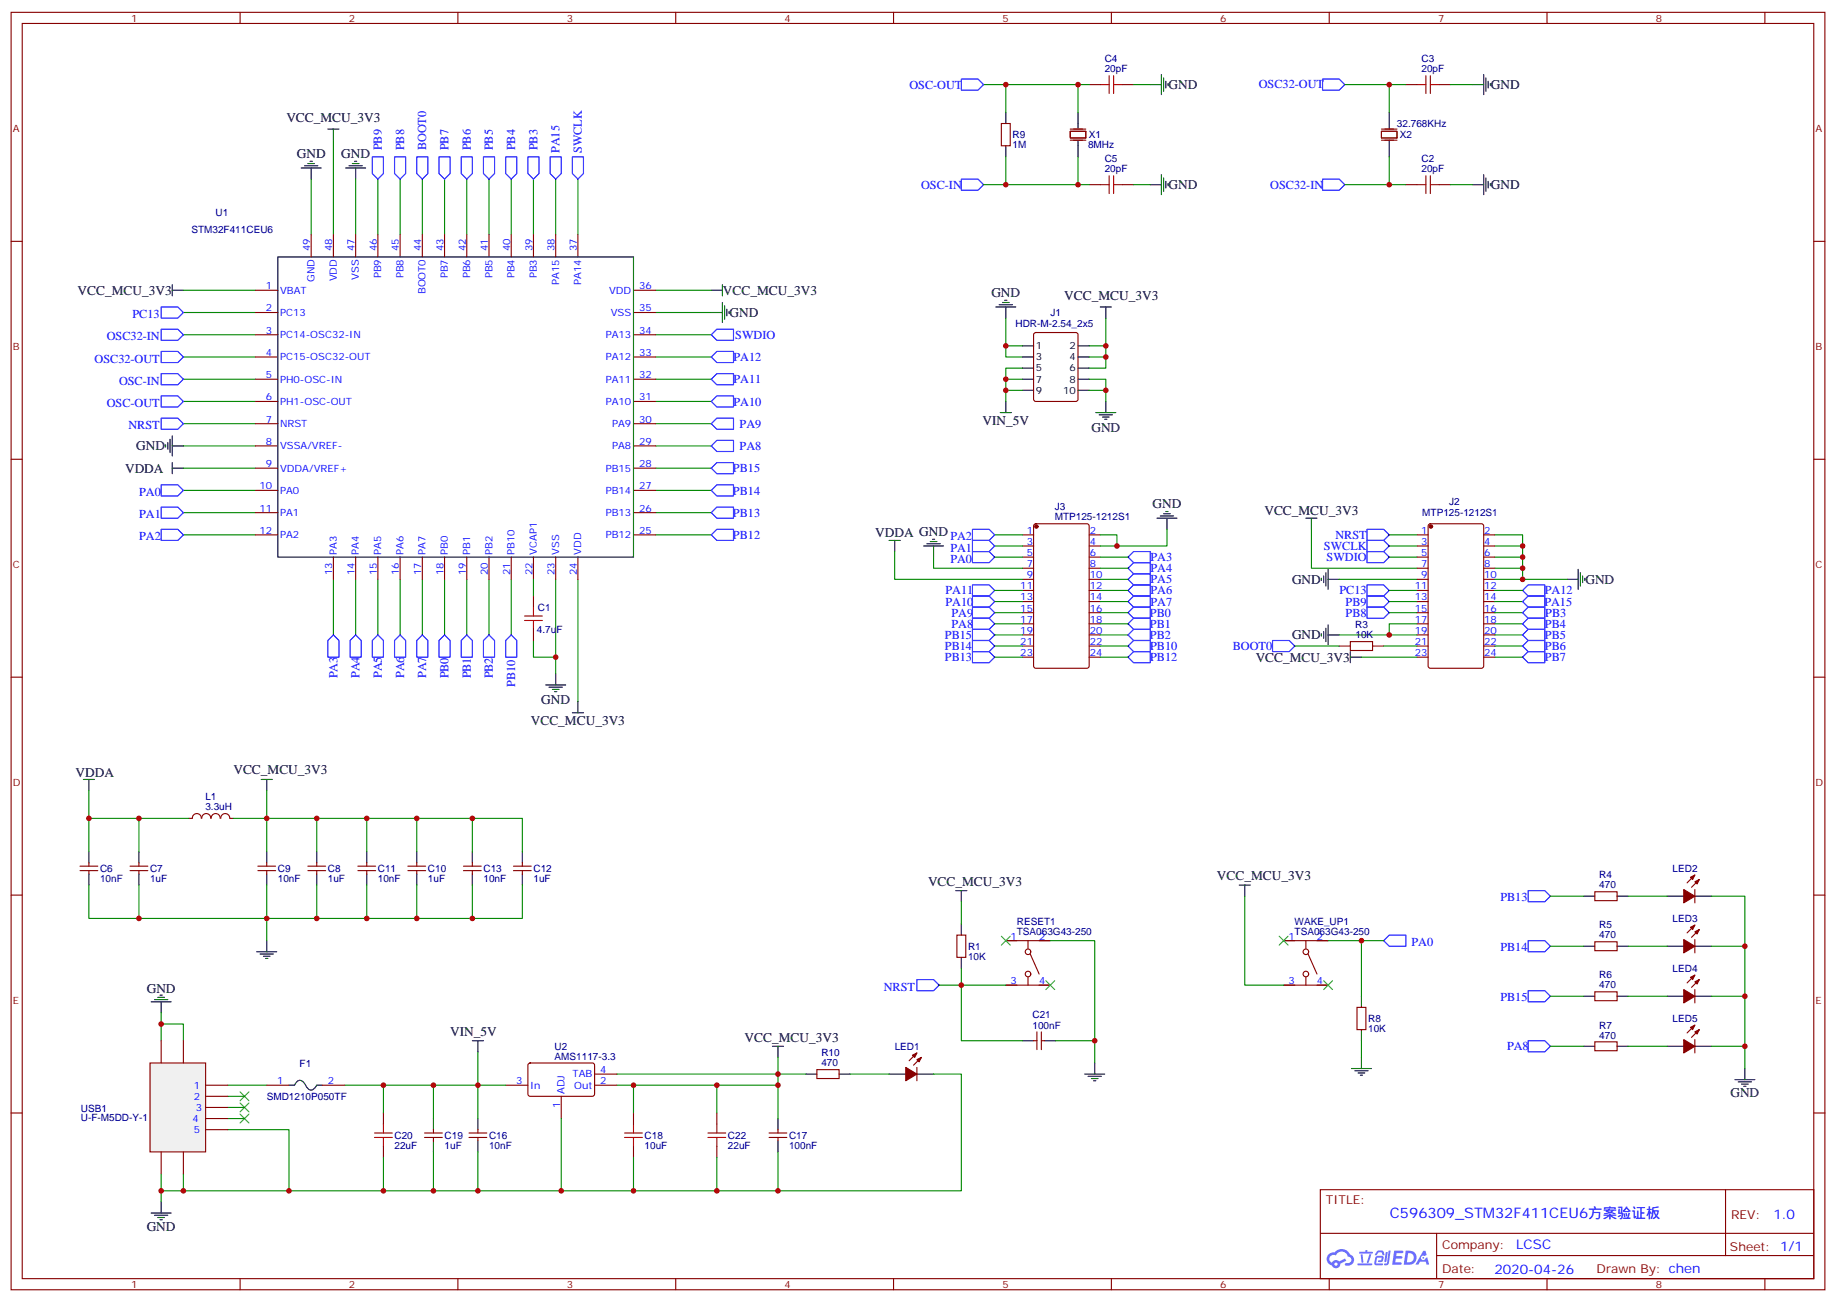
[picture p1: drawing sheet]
<svg xmlns="http://www.w3.org/2000/svg" width="583mm" height="413mm" viewBox="0 0 583 413" stroke-linecap="round" stroke-linejoin="round" font-family="sans-serif">
<g fill="none" stroke="#870000" stroke-width=".35">
<path d="M3.5 3.9h575.8v405.4h-575.8zM7.1 7.4h568.6v398.3h-568.6zM76.2 3.9v3.5M145.3 3.9v3.5M214.5 3.9v3.5M283.6 3.9v3.5M352.8 3.9v3.5M421.9 3.9v3.5M491.1 3.9v3.5M560.2 3.9v3.5M3.5 76.6h3.6M575.7 76.6h3.6"/>
<path d="M3.5 145.7h3.6M575.7 145.7h3.6M3.5 214.9h3.6M575.7 214.9h3.6M3.5 284h3.6M575.7 284h3.6M3.5 353.2h3.6M575.7 353.2h3.6M419.1 377.5h156.6v28.2h-156.6zM547.7 377.5v20.9M419.1 391.4h156.5M456 398.4h119.6"/>
<path d="M456 391.4v14.1M76.2 405.7v3.6M145.3 405.7v3.6M214.5 405.7v3.6M283.6 405.7v3.6M352.8 405.7v3.6M421.9 405.7v3.6M491.1 405.7v3.6M560.2 405.7v3.6"/>
</g>
<g fill="#5487ff">
<path d="M442.5 396.9h2.6l.3 .1-.1 .6h-2l-.1 1h1.6l.4 .4-.4 .4h-1.7l-.2 1.1 1.8 .1 .2 .3-.2 .4h-2.8z"/>
<path d="M451.8 396.9h.7l.3 1.3-.6 .4a.74 .74 0 0 0-1.1 .3 .74 .74 0 0 0 .5 1 .74 .74 0 0 0 .9-.7l.5-.3 .6 2.4h-.8l-.2-1h-1.9l-.5 1h-.9z"/>
<path d="M439.9 397.3h.6l-.4 2.9a.31 .31 0 0 1-.4 .3 .31 .31 0 0 1-.2-.3z"/>
<path d="M440.8 396.8h.6l-.5 4a.89 .89 0 0 1-.7 .7 .89 .89 0 0 1-.9-.3l1-.5z"/>
<path d="M437.2 397l.6-.2 1.1 .1 .5 1.4h-.5l-.3-.9h-.9l-.7 .9h-.6z"/>
<path d="M436.8 398.7l1.8-.2a1.04 1.04 0 0 1 .6 1.1 1.04 1.04 0 0 1-.9 .9h-.6a.29 .29 0 0 1-.3-.3 .29 .29 0 0 1 .3-.3h.7l.2-.8h-1.5l-.3 1.8h1.9a.29 .29 0 0 1 .3 .3 .29 .29 0 0 1-.3 .3h-2l-.4-.3 .2-2.1z"/>
<path d="M430.9 400.9h4.4a.3 .3 0 0 1 .3 .3 .3 .3 0 0 1-.3 .3h-4.3z"/>
<path d="M434.7 398h.6a4 4 0 0 1-1.2 2.8l-.2-.3z"/>
<path d="M431.9 398h.6l.3 2.4-.3 .3-.3-.2z"/>
<path d="M431.5 397.2h1.9l.2-.5h.5l-.1 .5h1.5a.29 .29 0 0 1 .3 .3 .29 .29 0 0 1-.3 .3h-3.9z"/>
<path d="M446.2 396.9l-.6 4.4h1.4a2.27 2.27 0 0 0 2.7-2.3 2.27 2.27 0 0 0-2.7-2.1zM447 397.6a1.5 1.5 0 0 1 1.8 1.6 1.5 1.5 0 0 1-1.9 1.3h-.3z"/>
<path d="M421.8 398a2.09 2.09 0 0 0 1 3.5 1.37 1.37 0 0 0 1.5 .9 1.37 1.37 0 0 0 1.1-1.4l1.9-1-.4-.6-1.8 .9a1.4 1.4 0 0 0-2.3 .4 1.32 1.32 0 0 1-.7-1.9 1.32 1.32 0 0 1 2-.4 2.02 2.02 0 0 1 2-1.3 2.02 2.02 0 0 1 1.8 1.7 1.09 1.09 0 0 1 1 1.3 1.09 1.09 0 0 1-1.5 .7 .41 .41 0 0 0-.5 .3 .41 .41 0 0 0 .4 .5 1.89 1.89 0 0 0 2.4-1.2 1.89 1.89 0 0 0-1.2-2.4 2.98 2.98 0 0 0-5-.6l-1 .1zM423.6 401.1a.52 .52 0 0 1 1 0 .52 .52 0 0 1-1 0z"/>
<circle cx="451.8" cy="399.1" r=".28"/>
</g>
<g fill="none" stroke="#008700" stroke-width=".35">
<path d="M312.2 26.8h33.5M319.3 26.8v8.9M342.2 26.8v8.9M359.8 26.8h5.3M426.9 26.8h14.1M446.3 26.8h-5.3v8.9M460.4 26.8h7M98.8 56.8v17.7M105.8 44.5v30M112.9 56.8v17.7M119.9 56.8v17.7M127 56.8v17.7"/>
<path d="M134.1 56.8v17.7M141.1 56.8v17.7M148.2 56.8v17.7M155.2 56.8v17.7M162.3 56.8v17.7M169.3 56.8v17.7M176.4 56.8v17.7M183.4 56.8v17.7M319.3 49.8v8.8M342.2 49.8v8.8h-30M342.2 58.6h3.5M359.8 58.6h5.3"/>
<path d="M426.9 58.6h19.4M441 49.8v8.8M460.4 58.6h7M58.2 92.1h22.9M58.2 99.2h22.9M208.1 92.1h17.7M208.1 99.2h17.7M58.2 106.2h22.9M58.2 113.3h22.9M208.1 106.2h17.7M208.1 113.3h17.7M58.2 134.4h22.9"/>
<path d="M58.2 120.3h22.9M58.2 127.4h22.9M208.1 120.3h17.7M208.1 127.4h17.7M208.1 134.4h17.7M58.2 141.5h22.9M58.2 148.6h22.9M58.2 155.6h22.9M208.1 141.5h17.7M208.1 148.6h17.7M208.1 155.6h17.7M58.2 162.7h22.9"/>
<path d="M58.2 169.7h22.9M208.1 169.7h17.7M208.1 162.7h17.7M105.8 183.8v17.7M112.9 183.8v17.7M119.9 183.8v17.7M127 183.8v17.7M134.1 183.8v17.7M141.1 183.8v17.7M148.2 183.8v17.7M155.2 183.8v17.7M162.3 183.8v17.7"/>
<path d="M169.3 183.8v5.3M176.4 183.8v24.7h-7.1v-5.3M183.4 183.8v38.8M176.4 208.5v5.3M28.2 250.9v8.8M44.1 259.7h-15.9v10.6M60 259.7h-15.9v10.6M84.7 250.9v8.8h-10.6M100.5 259.7v10.6M116.4 259.7v10.6M132.3 259.7h17.6v10.6M149.9 259.7h15.9v10.6"/>
<path d="M84.7 270.3v-10.6h47.6v10.6M28.2 280.8v10.6h56.5v7.1M44.1 280.8v10.6M84.7 280.8v10.6h47.6v-10.6M100.5 280.8v10.6M116.4 280.8v10.6M149.9 280.8v10.6h-17.6M165.8 280.8v10.6h-15.9M51.2 330.2v-5.3h7v5.3M51.2 321.4v3.5M151.7 333.8v21.1M246.9 335.5v5.3h8.9"/>
<path d="M72.3 344.3h12.4M72.3 358.5h19.4v19.4h-33.5M72.3 354.9h5.3M72.3 351.4h5.3M72.3 347.9h5.3M109.4 344.3h51.1M121.7 344.3v8.9M137.6 344.3v10.6M178.2 354.9v23M195.8 340.8h51.1v14.1M195.8 344.3h5.3v8.9M201.1 344.3h45.8"/>
<path d="M269.9 340.8h12.3M296.3 340.8h8.9v37.1h-58.3M51.2 372.6v5.3h7v-5.3M51.2 377.9v3.5M121.7 367.3v10.6h-30M137.6 365.5v12.4h-15.9M151.7 365.5v12.4h-14.1M201.1 367.3v10.6h-49.4M246.9 365.5v12.4h-45.8"/>
</g>
<g fill="none" stroke="#000" stroke-width=".35">
<path d="M319.3 35.7v3.5M342.2 35.7v4.9M365.1 26.8h3.6M368.7 23.7v6.3M369.4 24.7v4.3M370.1 25.8v2.1M370.8 26.5v.7M441 35.7v5.3M467.4 26.8h3.6M471 23.7v6.3M471.7 24.7v4.3M472.4 25.8v2.1"/>
<path d="M473.1 26.5v.7M95.6 53.3h6.4M96.7 52.6h4.2M97.7 51.9h2.1M98.4 51.2h.7M98.8 53.3v3.5M104.1 41h3.5M105.8 41v3.5M109.7 53.3h6.4M110.8 52.6h4.2M111.8 51.9h2.1M112.5 51.2h.7"/>
<path d="M112.9 53.3v3.5M319.3 46.2v3.6M342.2 44.8v5M365.1 58.6h3.6M368.7 55.4v6.4M369.4 56.5v4.2M370.1 57.5v2.2M370.8 58.2v.7M441 44.5v5.3M467.4 58.6h3.6M471 55.4v6.4M471.7 56.5v4.2"/>
<path d="M472.4 57.5v2.2M473.1 58.2v.7M54.7 92.1h3.5M54.7 90.3v3.6M88.2 81.5h112.9v95.3h-112.9zM225.8 92.1h3.5M225.8 99.2h3.5M229.3 90.3v3.6M229.3 96v6.3M230 97v4.3M230.7 98.1v2.1M231.4 98.8v.7"/>
<path d="M54 139.4v4.2M54.7 138.3v6.4M52.6 141.1v.8M53.3 140.4v2.2M54.7 146.8v3.5M54.7 141.5h3.5M54.7 148.6h3.5M173.2 217.3h6.4M174.3 218.1h4.2M175.3 218.8h2.1M176 219.5h.7M176.4 213.8v3.5"/>
<path d="M181.7 226.2h3.5M183.4 222.6v3.6M26.5 247.3h3.5M28.2 247.3v3.6M82.9 247.3h3.5M84.7 247.3v3.6M28.2 270.3v3.5M28.2 277.3v3.5M44.1 270.3v3.5M44.1 277.3v3.5M84.7 270.3v3.5M84.7 277.3v3.5"/>
<path d="M100.5 270.3v3.5M100.5 277.3v3.5M116.4 270.3v3.5M116.4 277.3v3.5M132.3 270.3v3.5M132.3 277.3v3.5M149.9 270.3v3.5M149.9 277.3v3.5M165.8 270.3v3.5M165.8 277.3v3.5M84.7 298.5v3.5M48 317.9h6.3"/>
<path d="M49 317.2h4.3M50.1 316.5h2.1M50.8 315.8h.7M51.2 317.9v3.5M81.5 302h6.3M82.5 302.7h4.3M83.6 303.4h2.1M84.3 304.1h.7M149.9 330.2h3.6M151.7 330.2v3.6M245.2 332h3.5M246.9 332v3.5"/>
<path d="M91.7 344.3h1.8l.6-.9a1.66 1.66 0 0 1 1.7-.5 1.66 1.66 0 0 1 1.2 1.3 2.13 2.13 0 0 0 2.2 1.6l1.3-1.5h1.8M137.6 354.9v3.6M151.7 354.9v3.6M246.9 354.9v3.6M255.8 340.8h3.5M266.3 340.8h3.6M282.2 340.8h5.3M291 340.8h5.3M137.6 362v3.5M151.7 362v3.5M246.9 362v3.5"/>
</g>
<g fill="none" stroke="#00f" stroke-width=".35">
<path d="M305.2 25.1h5.2l1.8 1.7-1.8 1.8h-5.2zM419.8 25.1h5.3l1.8 1.7-1.8 1.8h-5.3zM118.2 49.8h3.5v5.3l-1.8 1.7-1.7-1.7zM125.2 49.8h3.6v5.3l-1.8 1.7-1.8-1.7zM139.3 49.8h3.6v5.3l-1.8 1.7-1.8-1.7zM146.4 49.8h3.5v5.3l-1.7 1.7-1.8-1.7zM153.5 49.8h3.5v5.3l-1.8 1.7-1.7-1.7zM160.5 49.8h3.5v5.3l-1.7 1.7-1.8-1.7zM167.6 49.8h3.5v5.3l-1.8 1.7-1.7-1.7zM174.6 49.8h3.6v5.3l-1.8 1.7-1.8-1.7zM181.7 49.8h3.5v5.3l-1.8 1.7-1.7-1.7zM305.2 56.8h5.2l1.8 1.8-1.8 1.8h-5.2z"/>
<path d="M419.8 56.8h5.3l1.8 1.8-1.8 1.8h-5.3zM51.2 97.4h5.2l1.8 1.8-1.8 1.7h-5.2zM51.2 104.5h5.2l1.8 1.7-1.8 1.8h-5.2zM51.2 111.5h5.2l1.8 1.8-1.8 1.7h-5.2zM51.2 118.6h5.2l1.8 1.7-1.8 1.8h-5.2zM227.5 111.5h5.3v3.5h-5.3l-1.7-1.7zM227.5 104.5h5.3v3.5h-5.3l-1.7-1.8zM51.2 125.6h5.2l1.8 1.8-1.8 1.8h-5.2zM51.2 132.7h5.2l1.8 1.7-1.8 1.8h-5.2zM225.8 134.4l1.7-1.7h5.3v3.5h-5.3zM225.8 127.4l1.7-1.8h5.3v3.6h-5.3zM225.8 120.3l1.7-1.7h5.3v3.5h-5.3z"/>
<path d="M51.2 153.8h5.2l1.8 1.8-1.8 1.8h-5.2zM225.8 155.6l1.7-1.8h5.3v3.6h-5.3zM225.8 148.6l1.7-1.8h5.3v3.5h-5.3zM225.8 141.5l1.7-1.8h5.3v3.6h-5.3zM51.2 160.9h5.2l1.8 1.8-1.8 1.7h-5.2zM51.2 168h5.2l1.8 1.7-1.8 1.8h-5.2zM225.8 169.7l1.7-1.7h5.3v3.5h-5.3zM225.8 162.7l1.7-1.8h5.3v3.5h-5.3zM104.1 203.2l1.7-1.7 1.8 1.7v5.3h-3.5zM112.9 201.5l1.8 1.7v5.3h-3.6v-5.3zM119.9 201.5l1.8 1.7v5.3h-3.5v-5.3zM127 201.5l1.8 1.7v5.3h-3.6v-5.3z"/>
<path d="M134.1 201.5l1.7 1.7v5.3h-3.5v-5.3zM141.1 201.5l1.8 1.7v5.3h-3.6v-5.3zM148.2 201.5l1.7 1.7v5.3h-3.5v-5.3zM155.2 201.5l1.8 1.7v5.3h-3.5v-5.3zM162.3 201.5l1.7 1.7v5.3h-3.5v-5.3z"/>
</g>
<g fill="none" stroke="#870000" stroke-width=".35">
<path d="M317.9 39.2h2.8v7h-2.8zM345.7 26.8h3.5M356.3 26.8h3.5M446.3 26.8h3.5M456.8 26.8h3.6M339.7 41.7h5v2.1h-5zM339.7 44.5h5M339.7 41h5M345.7 58.6h3.5M356.3 58.6h3.5M446.3 58.6h3.5M456.8 58.6h3.6"/>
<path d="M98.8 74.5v7M105.8 74.5v7M112.9 74.5v7M119.9 74.5v7M127 74.5v7M134.1 74.5v7M141.1 74.5v7M148.2 74.5v7M155.2 74.5v7M162.3 74.5v7M169.3 74.5v7M176.4 74.5v7"/>
<path d="M183.4 74.5v7M81.1 92.1h7.1M81.1 99.2h7.1M201.1 92.1h7M201.1 99.2h7M81.1 106.2h7.1M81.1 113.3h7.1M201.1 106.2h7M201.1 113.3h7M81.1 120.3h7.1M81.1 127.4h7.1M81.1 134.4h7.1"/>
<path d="M201.1 120.3h7M201.1 127.4h7M201.1 134.4h7M81.1 141.5h7.1M81.1 148.6h7.1M81.1 155.6h7.1M201.1 141.5h7M201.1 148.6h7M201.1 155.6h7M81.1 162.7h7.1M81.1 169.7h7.1M105.8 176.8v7"/>
<path d="M112.9 176.8v7M119.9 176.8v7M127 176.8v7M134.1 176.8v7M141.1 176.8v7M148.2 176.8v7M155.2 176.8v7M162.3 176.8v7M169.3 176.8v7M176.4 176.8v7M183.4 176.8v7M201.1 162.7h7"/>
<path d="M201.1 169.7h7M169.3 189.1v3.6M169.3 199.7v3.5M60 259.7h1M61.1 259.7a1.41 1.41 0 0 1 1.4-1.5 1.41 1.41 0 0 1 1.4 1.5M64.1 259.7a1.41 1.41 0 0 1 1.4-1.6 1.41 1.41 0 0 1 1.4 1.6M67.1 259.7a1.41 1.41 0 0 1 1.4-1.6 1.41 1.41 0 0 1 1.4 1.6M70.1 259.7a1.41 1.41 0 0 1 1.4-1.5 1.41 1.41 0 0 1 1.4 1.5M73 259.7h1.1M25.4 276.3h5.6M25.4 274.8h5.6M28.2 273.8v1"/>
<path d="M28.2 276.3v1M41.3 276.3h5.6M41.3 274.8h5.6M44.1 273.8v1M44.1 276.3v1M81.8 276.3h5.7M81.8 274.8h5.7M84.7 273.8v1M84.7 276.3v1M97.7 276.3h5.7M97.7 274.8h5.7M100.5 273.8v1"/>
<path d="M100.5 276.3v1M113.6 276.3h5.6M113.6 274.8h5.6M116.4 273.8v1M116.4 276.3v1M129.5 276.3h5.6M129.5 274.8h5.6M132.3 273.8v1M132.3 276.3v1M147.1 276.3h5.7M147.1 274.8h5.7M149.9 273.8v1"/>
<path d="M149.9 276.3v1M163 276.3h5.6M163 274.8h5.6M165.8 273.8v1M165.8 276.3v1M167.8 337.5l.5-.2h20l.4 .7v9.4l-.7 .5-20-.1-.4-.6v-9.2zM259.3 339.4h7v2.8h-7zM291 334.1l-2.4 2.5M291 338.7v4.2M292.5 335.5l-2.5 2.5M84.7 344.3h7M102.3 344.3h7.1"/>
<path d="M121.7 353.2v3.5M134.8 359.5h5.6M137.6 358.5v1M148.9 359.5h5.6M151.7 358.5v1M160.5 344.3h7.1M178.2 347.9v7M188.7 344.3h7.1M188.7 340.8h7.1M201.1 353.2v3.5M244.1 359.5h5.7M246.9 358.5v1"/>
<path d="M121.7 363.7v3.6M134.8 360.9h5.6M137.6 360.9v1.1M148.9 360.9h5.6M151.7 360.9v1.1M201.1 363.7v3.6M244.1 360.9h5.7M246.9 360.9v1.1"/>
</g>
<g fill="none" stroke="#a10000" stroke-width=".35">
<path d="M349.2 26.8h2.9M352.1 24v5.7M353.5 26.8h2.8M353.5 24v5.7M449.8 26.8h2.8M452.6 24v5.7M454 24v5.7M454 26.8h2.8M349.2 58.6h2.9M352.1 55.8v5.6M353.5 58.6h2.8M353.5 55.8v5.6"/>
<path d="M449.8 58.6h2.8M452.6 55.8v5.6M454 55.8v5.6M454 58.6h2.8M166.5 195.5h5.7M166.5 196.9h5.7M169.3 192.7v2.8M169.3 196.9v2.8M118.9 359.5h5.6M121.7 356.7v2.8M198.3 359.5h5.6M201.1 356.7v2.8"/>
<path d="M118.9 360.9h5.6M121.7 360.9v2.8M198.3 360.9h5.6M201.1 360.9v2.8"/>
</g>
<path d="M438.5 41.7h4.9v2.1h-4.9zM438.5 41h4.9M438.5 44.5h4.9" fill="none" stroke="#871200" stroke-width=".35"/>
<g fill="#870000" stroke="#870000" stroke-width=".35">
<path d="M287.5 338.7l3.5 2.1-3.5 2.1z"/>
<path d="M291 336.2l1.5-.7-.8 1.4z"/>
<path d="M289.6 334.8l1.4-.7-.7 1.4z"/>
</g>
<path d="M76.2 353.5l2.8 2.8M76.2 350l2.8 2.8M76.2 346.5l2.8 2.8M79 353.5l-2.8 2.8M79 350l-2.8 2.8M79 346.5l-2.8 2.8" fill="none" stroke="#3c3" stroke-width=".35"/>
<path d="M47.6 337.3h17.7v28.2h-17.7z" fill="#f0f0f0" stroke="#870000" stroke-width=".35"/>
<g fill="none" stroke="#870000" stroke-width=".35">
<path d="M328.3 105.7l.5-.2h12.7l.6 .4 .1 20.8-.5 .6-12.9 .1-.7-.5v-20.7zM324.6 169.7h3.5M324.6 173.2h3.5M324.6 176.8h3.5M328.3 166.4l.5-.2h16.2l.7 .4v44.7l-.4 .7-16.5 .1-.7-.5v-44.7zM345.7 169.7h3.5M345.7 173.2h3.5M345.7 176.8h3.5M449.8 169.7h3.5M449.8 173.2h3.5M449.8 176.8h3.5M453.6 166.4l.4-.2h16.3l.6 .4 .1 44.7-.5 .7-16.5 .1-.6-.5-.1-44.7z"/>
<path d="M471 169.7h3.5M471 173.2h3.5M471 176.8h3.5M324.6 180.3h3.5M324.6 183.8h3.5M324.6 187.4h3.5M324.6 190.9h3.5M324.6 194.4h3.5M324.6 197.9h3.5M345.7 180.3h3.5M345.7 183.8h3.5M345.7 187.4h3.5"/>
<path d="M345.7 190.9h3.5M345.7 194.4h3.5M345.7 197.9h3.5M449.8 180.3h3.5M449.8 183.8h3.5M449.8 187.4h3.5M449.8 190.9h3.5M449.8 194.4h3.5M449.8 197.9h3.5M471 180.3h3.5M471 183.8h3.5M471 187.4h3.5"/>
<path d="M471 190.9h3.5M471 194.4h3.5M471 197.9h3.5M324.6 201.5h3.5M324.6 205h3.5M324.6 208.5h3.5M345.7 201.5h3.5M345.7 205h3.5M345.7 208.5h3.5M425.1 205h3.5M428.6 203.6h7.1v2.8h-7.1zM435.7 205h3.5"/>
<path d="M449.8 201.5h3.5M449.8 205h3.5M449.8 208.5h3.5M471 201.5h3.5M471 205h3.5M471 208.5h3.5M538 277.7l-2.5 2.4M539.4 279.1l-2.5 2.5M303.7 296.7h2.9v7.1h-2.9zM319.3 298.5h14.1M326.3 298.5v2.5M407.5 298.5h14.1"/>
<path d="M414.5 298.5v2.5M506.2 298.8h7.1v2.9h-7.1zM506.2 283h7.1v2.8h-7.1zM538 282.3v4.2M538 298.1v4.3M538 293.5l-2.5 2.5M539.4 295l-2.5 2.4M319.3 312.6h14.1M326.3 310.1v2.5M327 302.7l2.8 6.4M407.5 312.6h14.1M414.5 310.1v2.5"/>
<path d="M415.2 302.7l2.8 6.4M430.7 319.7h2.9v7h-2.9zM506.2 314.7h7.1v2.8h-7.1zM538 309.4l-2.5 2.5M538 314v4.2M539.4 310.8l-2.5 2.5M51.2 330.2v7.1M58.2 330.2v7.1M328.1 330.2h1M329.1 327.4v5.7M330.6 327.4v5.7M330.6 330.2h1"/>
<path d="M506.2 330.6h7.1v2.8h-7.1zM538 329.9v4.2M538 325.3l-2.5 2.5M539.4 326.7l-2.5 2.5M65.3 358.5h7M65.3 344.3h7M65.3 347.9h7M65.3 351.4h7M65.3 354.9h7M227.5 353.2v3.5M51.2 365.5v7.1M58.2 365.5v7.1"/>
<path d="M227.5 363.7v3.6"/>
<circle cx="326.3" cy="302" r=".88"/>
<circle cx="326.3" cy="309.1" r=".88"/>
<circle cx="414.5" cy="302" r=".88"/>
<circle cx="414.5" cy="309.1" r=".88"/>
</g>
<g fill="none" stroke="#000" stroke-width=".35">
<path d="M316.1 97.4h6.3M317.1 96.7h4.3M318.2 96h2.1M318.9 95.3h.7M319.3 97.4v3.5M349.2 97.4h3.6M351 97.4v3.5M324.6 109.7h3.5M324.6 113.3h3.5M324.6 116.8h3.5M342.2 109.7h3.5M342.2 113.3h3.5"/>
<path d="M342.2 116.8h3.5M317.5 130.9h3.5M319.3 127.4v3.5M324.6 120.3h3.5M324.6 123.9h3.5M342.2 120.3h3.5M342.2 123.9h3.5M347.8 130.9h6.4M348.9 131.6h4.2M350 132.3h2.1M350.7 133h.7M351 127.4v3.5"/>
<path d="M282.2 171.5h3.6M284 171.5v3.5M293.2 173.2h6.3M294.2 172.5h4.2M295.3 171.8h2.1M296 171.1h.7M296.3 173.2v3.6M367.2 164.4h6.4M368.3 163.7h4.2M369.4 163h2.1M370.1 162.3h.7M370.4 164.4v3.6"/>
<path d="M414.5 164.4h3.5M416.3 164.4v3.6M419.5 183.5v.7M420.2 182.8v2.1M420.9 181.7v4.2M420.9 199.4v4.2M421.6 183.8h3.5M421.6 180.7v6.3M421.6 198.3v6.3M497.4 183.8h3.5M500.9 180.7v6.3M501.6 181.7v4.2"/>
<path d="M502.4 182.8v2.1M503.1 183.5v.7M419.5 201.1v.7M420.2 200.4v2.1M421.6 201.5h3.5M428.6 208.5h3.6M428.6 206.8v3.5M303.4 282.6h3.5M305.2 282.6v3.5M305.2 293.2v3.5M393.3 280.8h3.6M395.1 280.8v3.6"/>
<path d="M502.7 284.4h3.5M513.3 284.4h3.5M529.2 284.4h5.3M538 284.4h5.3M305.2 303.8v3.5M432.2 316.1v3.6M502.7 316.1h3.5M502.7 300.2h3.5M513.3 316.1h3.5M513.3 300.2h3.5M529.2 316.1h5.3M529.2 300.2h5.3"/>
<path d="M538 316.1h5.3M538 300.2h5.3M324.6 330.2h3.5M331.6 330.2h3.5M347.5 337.3v3.5M429 339.1h6.3M430 339.8h4.3M432.2 326.7v3.5M432.2 335.5v3.6M502.7 332h3.5M513.3 332h3.5M529.2 332h5.3"/>
<path d="M538 332h5.3M553.9 339.1v3.5M344.3 340.8h6.4M345.4 341.5h4.2M346.4 342.2h2.1M347.1 342.9h.7M431.1 340.5h2.1M431.8 341.2h.7M550.7 342.6h6.3M551.7 343.3h4.3M552.8 344h2.1M553.5 344.7h.7"/>
<path d="M48 384.9h6.3M49 385.6h4.3M50.1 386.3h2.1M50.8 387h.7M51.2 381.4v3.5"/>
</g>
<g fill="#870000" stroke="#870000" stroke-width=".35">
<path d="M534.5 314l3.5 2.1-3.5 2.1z"/>
<path d="M538 311.5l1.4-.7-.7 1.4z"/>
<path d="M536.6 310.1l1.4-.7-.7 1.4z"/>
<path d="M534.5 298.1l3.5 2.1-3.5 2.2z"/>
<path d="M538 295.7l1.4-.7-.7 1.4z"/>
<path d="M536.6 294.3l1.4-.8-.7 1.5z"/>
<path d="M534.5 282.3l3.5 2.1-3.5 2.1z"/>
<path d="M538 279.8l1.4-.7-.7 1.4z"/>
<path d="M536.6 278.4l1.4-.7-.7 1.4z"/>
<path d="M534.5 329.9l3.5 2.1-3.5 2.1z"/>
<path d="M538 327.4l1.4-.7-.7 1.4z"/>
<path d="M536.6 326l1.4-.7-.7 1.4z"/>
<circle cx="329" cy="167.1" r=".53"/>
<circle cx="454.2" cy="167.1" r=".53"/>
</g>
<g fill="none" stroke="#00f" stroke-width=".35">
<path d="M132.3 49.8h3.5v5.3l-1.7 1.7-1.8-1.7zM308.7 175h5.3l1.7 1.8-1.7 1.7h-5.3zM308.7 171.5h5.3l1.7 1.7-1.7 1.8h-5.3zM308.7 168h5.3l1.7 1.7-1.7 1.8h-5.3zM358.1 176.8l1.7-1.8h5.3v3.5h-5.3zM433.9 175h5.3l1.8 1.8-1.8 1.7h-5.3zM433.9 171.5h5.3l1.8 1.7-1.8 1.8h-5.3zM433.9 168h5.3l1.8 1.7-1.8 1.8h-5.3zM308.7 185.6h5.3l1.7 1.8-1.7 1.7h-5.3zM308.7 189.1h5.3l1.7 1.8-1.7 1.8h-5.3zM308.7 192.7h5.3l1.7 1.7-1.7 1.8h-5.3zM308.7 196.2h5.3l1.7 1.7-1.7 1.8h-5.3z"/>
<path d="M308.7 199.7h5.3l1.7 1.8-1.7 1.7h-5.3zM358.1 197.9l1.7-1.7h5.3v3.5h-5.3zM358.1 194.4l1.7-1.7h5.3v3.5h-5.3zM358.1 190.9l1.7-1.8h5.3v3.6h-5.3zM358.1 187.4l1.7-1.8h5.3v3.5h-5.3zM358.1 183.8l1.7-1.7h5.3v3.5h-5.3zM358.1 180.3l1.7-1.8h5.3v3.6h-5.3zM433.9 185.6h5.3l1.8 1.8-1.8 1.7h-5.3zM433.9 189.1h5.3l1.8 1.8-1.8 1.8h-5.3zM433.9 192.7h5.3l1.8 1.7-1.8 1.8h-5.3zM483.3 190.9l1.8-1.8h5.3v3.6h-5.3zM483.3 194.4l1.8-1.7h5.3v3.5h-5.3z"/>
<path d="M483.3 197.9l1.8-1.7h5.3v3.5h-5.3zM483.3 187.4l1.8-1.8h5.3v3.5h-5.3zM308.7 203.2h5.3l1.7 1.8-1.7 1.8h-5.3zM308.7 206.8h5.3l1.7 1.7-1.7 1.8h-5.3zM358.1 208.5l1.7-1.7h5.3v3.5h-5.3zM358.1 205l1.7-1.8h5.3v3.6h-5.3zM358.1 201.5l1.7-1.8h5.3v3.5h-5.3zM403.9 203.2h5.3l1.8 1.8-1.8 1.8h-5.3zM483.3 201.5l1.8-1.8h5.3v3.5h-5.3zM483.3 205l1.8-1.8h5.3v3.6h-5.3zM483.3 208.5l1.8-1.7h5.3v3.5h-5.3zM441 296.7h5.3v3.5h-5.3l-1.8-1.7z"/>
<path d="M485.1 298.5h5.3l1.7 1.7-1.7 1.8h-5.3zM485.1 282.6h5.3l1.7 1.8-1.7 1.7h-5.3zM291 310.8h5.3l1.8 1.8-1.8 1.8h-5.3zM485.1 314.4h5.3l1.7 1.7-1.7 1.8h-5.3zM485.1 330.2h5.3l1.7 1.8-1.7 1.8h-5.3z"/>
</g>
<g fill="none" stroke="#008700" stroke-width=".35">
<path d="M319.3 109.7v3.6h5.3M319.3 100.9v8.8h5.3M324.6 116.8h-5.3v3.5M345.7 109.7h5.3v7.1h-5.3M345.7 113.3h5.3M351 100.9v8.8M319.3 123.9v3.5M324.6 120.3h-5.3v3.6h5.3M345.7 120.3h5.3v3.6h-5.3M351 123.9v3.5M284 175v8.8h40.6M296.3 176.8v3.5h28.3"/>
<path d="M315.7 169.7h8.9M315.7 173.2h8.9M315.7 176.8h8.9M349.2 169.7h5.3v3.5M349.2 176.8h8.9M370.4 168v5.2h-21.2M416.3 168v12.3h33.5M441 169.7h8.8M441 173.2h8.8M441 176.8h8.8M474.5 169.7h8.8v14.1h-8.8M474.5 173.2h8.8"/>
<path d="M474.5 176.8h8.8M315.7 197.9h8.9M315.7 194.4h8.9M315.7 190.9h8.9M315.7 187.4h8.9M349.2 197.9h8.9M349.2 194.4h8.9M349.2 190.9h8.9M349.2 187.4h8.9M349.2 183.8h8.9M349.2 180.3h8.9M425.1 183.8h24.7"/>
<path d="M441 194.4h8.8M441 190.9h8.8M441 187.4h8.8M449.8 197.9h-8.8v3.6h8.8M474.5 197.9h8.8M474.5 194.4h8.8M474.5 190.9h8.8M474.5 187.4h8.8M474.5 180.3h8.8M483.3 183.8h14.1M315.7 201.5h8.9M315.7 205h8.9"/>
<path d="M315.7 208.5h8.9M349.2 201.5h8.9M349.2 205h8.9M349.2 208.5h8.9M411 205h14.1M425.1 201.5h15.9M432.2 208.5h17.6M439.2 205h10.6M474.5 201.5h8.8M474.5 205h8.8M474.5 208.5h8.8M305.2 286.1v7.1"/>
<path d="M333.4 298.5h14.1v38.8M395.1 284.4v28.2h12.4M421.6 298.5h17.6M432.2 298.5v17.6M492.1 284.4h10.6M516.8 284.4h12.4M543.3 284.4h10.6v54.7M298.1 312.6h21.2M305.2 307.3v22.9h19.4M492.1 300.2h10.6M492.1 316.1h10.6M516.8 300.2h12.4"/>
<path d="M516.8 316.1h12.4M543.3 300.2h10.6M543.3 316.1h10.6M335.1 330.2h12.4M432.2 330.2v5.3M492.1 332h10.6M516.8 332h12.4M543.3 332h10.6M227.5 344.3v8.9M227.5 367.3v10.6"/>
</g>
<path d="M317.9 297.1l2.8 2.8M320.7 297.1l-2.8 2.8M406 297.1l2.9 2.8M408.9 297.1l-2.9 2.8M332 311.2l2.8 2.8M334.8 311.2l-2.8 2.8M420.2 311.2l2.8 2.8M423 311.2l-2.8 2.8" fill="none" stroke="#3c3" stroke-width=".35"/>
<path d="M224.7 359.5h5.7M227.5 356.7v2.8M224.7 360.9h5.7M227.5 360.9v2.8" fill="none" stroke="#a10000" stroke-width=".35"/>
<g fill="#c00">
<circle cx="483.3" cy="180.3" r=".88"/>
<circle cx="441" cy="201.5" r=".88"/>
<circle cx="227.5" cy="377.9" r=".88"/>
<circle cx="201.1" cy="377.9" r=".88"/>
<circle cx="201.1" cy="344.3" r=".88"/>
<circle cx="354.5" cy="173.2" r=".88"/>
<circle cx="351" cy="123.9" r=".88"/>
<circle cx="319.3" cy="123.9" r=".88"/>
<circle cx="351" cy="109.7" r=".88"/>
<circle cx="351" cy="113.3" r=".88"/>
<circle cx="319.3" cy="109.7" r=".88"/>
<circle cx="319.3" cy="120.3" r=".88"/>
<circle cx="553.9" cy="300.2" r=".88"/>
<circle cx="553.9" cy="332" r=".88"/>
<circle cx="553.9" cy="316.1" r=".88"/>
<circle cx="149.9" cy="291.4" r=".88"/>
<circle cx="149.9" cy="259.7" r=".88"/>
<circle cx="44.1" cy="291.4" r=".88"/>
<circle cx="100.5" cy="291.4" r=".88"/>
<circle cx="116.4" cy="259.7" r=".88"/>
<circle cx="100.5" cy="259.7" r=".88"/>
<circle cx="116.4" cy="291.4" r=".88"/>
<circle cx="84.7" cy="259.7" r=".88"/>
<circle cx="84.7" cy="291.4" r=".88"/>
<circle cx="44.1" cy="259.7" r=".88"/>
<circle cx="28.2" cy="259.7" r=".88"/>
<circle cx="176.4" cy="208.5" r=".88"/>
<circle cx="342.2" cy="26.8" r=".88"/>
<circle cx="342.2" cy="58.6" r=".88"/>
<circle cx="319.3" cy="58.6" r=".88"/>
<circle cx="319.3" cy="26.8" r=".88"/>
<circle cx="441" cy="26.8" r=".88"/>
<circle cx="441" cy="58.6" r=".88"/>
<circle cx="132.3" cy="259.7" r=".88"/>
<circle cx="132.3" cy="291.4" r=".88"/>
<circle cx="151.7" cy="377.9" r=".88"/>
<circle cx="137.6" cy="377.9" r=".88"/>
<circle cx="91.7" cy="377.9" r=".88"/>
<circle cx="137.6" cy="344.3" r=".88"/>
<circle cx="246.9" cy="377.9" r=".88"/>
<circle cx="246.9" cy="340.8" r=".88"/>
<circle cx="51.2" cy="377.9" r=".88"/>
<circle cx="51.2" cy="324.9" r=".88"/>
<circle cx="246.9" cy="344.3" r=".88"/>
<circle cx="58.2" cy="377.9" r=".88"/>
<circle cx="178.2" cy="377.9" r=".88"/>
<circle cx="121.7" cy="344.3" r=".88"/>
<circle cx="151.7" cy="344.3" r=".88"/>
<circle cx="121.7" cy="377.9" r=".88"/>
<circle cx="347.5" cy="330.2" r=".88"/>
<circle cx="305.2" cy="312.6" r=".88"/>
<circle cx="432.2" cy="298.5" r=".88"/>
<circle cx="227.5" cy="344.3" r=".88"/>
<circle cx="483.3" cy="176.8" r=".88"/>
<circle cx="483.3" cy="173.2" r=".88"/>
<circle cx="483.3" cy="183.8" r=".88"/>
</g>
<text font-size="4.6" fill="#00f" x="441.2" y="386.5">C596309_STM32F411CEU6方案验证板</text>
<g font-size="4.2">
<text x="370.9" y="28.3">GND</text>
<text x="473.3" y="28.3">GND</text>
<text x="90.9" y="38.9">VCC_MCU_3V3</text>
<text x="94.2" y="50.1">GND</text>
<text x="108.3" y="50.1">GND</text>
<text x="370.9" y="60">GND</text>
<text x="473.3" y="60">GND</text>
<text x="24.6" y="93.5">VCC_MCU_3V3</text>
<text x="229.5" y="93.5">VCC_MCU_3V3</text>
<text x="314.7" y="94.2">GND</text>
<text x="337.8" y="95.3">VCC_MCU_3V3</text>
<text x="231.6" y="100.6">GND</text>
<text x="311.9" y="134.9">VIN_5V</text>
<text x="346.4" y="137">GND</text>
<text x="43.2" y="142.9">GND</text>
<text x="39.7" y="150">VDDA</text>
<text x="365.8" y="161.2">GND</text>
<text x="401.3" y="163.3">VCC_MCU_3V3</text>
<text x="277.8" y="170.3">VDDA GND</text>
<text x="410.1" y="185.3">GND</text>
<text x="503.2" y="185.2">GND</text>
<text x="410.1" y="202.9">GND</text>
<text x="398.6" y="210">VCC_MCU_3V3</text>
<text x="171.8" y="223.4">GND</text>
<text x="168.5" y="230.1">VCC_MCU_3V3</text>
<text x="74.1" y="245.7">VCC_MCU_3V3</text>
<text x="24" y="246.6">VDDA</text>
<text x="294.6" y="281.1">VCC_MCU_3V3</text>
<text x="386.3" y="279.4">VCC_MCU_3V3</text>
<text x="46.6" y="315.1">GND</text>
<text x="142.9" y="328.7">VIN_5V</text>
<text x="236.4" y="330.5">VCC_MCU_3V3</text>
<text x="549.3" y="348.2">GND</text>
<text x="46.6" y="390.6">GND</text>
</g>
<g font-size="4.2" fill="#00f">
<text x="562.9" y="386.8">1.0</text>
<text x="481.3" y="396.3">LCSC</text>
<text x="474.4" y="404.1">2020-04-26</text>
</g>
<g font-size="3.9" fill="#00f">
<text x="288.7" y="28.1">OSC-OUT</text>
<text x="399.6" y="28.1">OSC32-OUT</text>
<text x="121.2" y="47.7" transform="rotate(-90 121.2 47.7)">PB9</text>
<text x="128.3" y="47.7" transform="rotate(-90 128.3 47.7)">PB8</text>
<text x="135.3" y="47.7" transform="rotate(-90 135.3 47.7)">BOOT0</text>
<text x="142.4" y="47.7" transform="rotate(-90 142.4 47.7)">PB7</text>
<text x="149.4" y="47.7" transform="rotate(-90 149.4 47.7)">PB6</text>
<text x="156.5" y="47.7" transform="rotate(-90 156.5 47.7)">PB5</text>
<text x="163.5" y="47.7" transform="rotate(-90 163.5 47.7)">PB4</text>
<text x="170.6" y="47.7" transform="rotate(-90 170.6 47.7)">PB3</text>
<text x="177.6" y="48.6" transform="rotate(-90 177.6 48.6)">PA15</text>
<text x="184.7" y="48.6" transform="rotate(-90 184.7 48.6)">SWCLK</text>
<text x="292.4" y="59.9">OSC-IN</text>
<text x="403.2" y="59.8">OSC32-IN</text>
<text x="42" y="100.9">PC13</text>
<text x="33.9" y="108">OSC32-IN</text>
<text x="233.4" y="107.5">SWDIO</text>
<text x="30" y="115">OSC32-OUT</text>
<text x="232.8" y="114.6">PA12</text>
<text x="37.8" y="122.1">OSC-IN</text>
<text x="232.8" y="121.6">PA11</text>
<text x="33.9" y="129.2">OSC-OUT</text>
<text x="232.8" y="128.7">PA10</text>
<text x="40.8" y="136.2">NRST</text>
<text x="234.8" y="135.8">PA9</text>
<text x="234.8" y="142.8">PA8</text>
<text x="232.7" y="149.9">PB15</text>
<text x="44.1" y="157.4">PA0</text>
<text x="232.7" y="156.9">PB14</text>
<text x="44.1" y="164.4">PA1</text>
<text x="232.7" y="164">PB13</text>
<text x="44.1" y="171.5">PA2</text>
<text x="232.7" y="171">PB12</text>
<text x="301.7" y="171.5">PA2</text>
<text x="423.9" y="171">NRST</text>
<text x="301.7" y="178.5">PA0</text>
<text x="301.7" y="175">PA1</text>
<text x="365.2" y="178">PA3</text>
<text x="420.2" y="174.5">SWCLK</text>
<text x="421.1" y="178">SWDIO</text>
<text x="365.2" y="185.1">PA5</text>
<text x="365.2" y="181.6">PA4</text>
<text x="300.1" y="188.6">PA11</text>
<text x="365.2" y="188.6">PA6</text>
<text x="425.2" y="188.6">PC13</text>
<text x="490.3" y="188.6">PA12</text>
<text x="300.1" y="192.2">PA10</text>
<text x="302" y="195.7">PA9</text>
<text x="365" y="195.7">PB0</text>
<text x="365.2" y="192.2">PA7</text>
<text x="427.1" y="192.2">PB9</text>
<text x="427.1" y="195.7">PB8</text>
<text x="490.2" y="192.2">PA15</text>
<text x="490.5" y="195.7">PB3</text>
<text x="299.9" y="202.7">PB15</text>
<text x="302" y="199.2">PA8</text>
<text x="365" y="199.2">PB1</text>
<text x="365" y="202.7">PB2</text>
<text x="490.4" y="199.2">PB4</text>
<text x="490.4" y="202.7">PB5</text>
<text x="299.9" y="206.3">PB14</text>
<text x="299.9" y="209.8">PB13</text>
<text x="365.1" y="209.8">PB12</text>
<text x="365.1" y="206.3">PB10</text>
<text x="391.3" y="206.3">BOOT0</text>
<text x="490.4" y="206.3">PB6</text>
<text x="490.4" y="209.8">PB7</text>
<text x="107.1" y="215.2" transform="rotate(-90 107.1 215.2)">PA3</text>
<text x="114.1" y="215.2" transform="rotate(-90 114.1 215.2)">PA4</text>
<text x="121.2" y="215.2" transform="rotate(-90 121.2 215.2)">PA5</text>
<text x="128.2" y="215.2" transform="rotate(-90 128.2 215.2)">PA6</text>
<text x="135.3" y="215.2" transform="rotate(-90 135.3 215.2)">PA7</text>
<text x="142.4" y="215.3" transform="rotate(-90 142.4 215.3)">PB0</text>
<text x="149.4" y="215.3" transform="rotate(-90 149.4 215.3)">PB1</text>
<text x="156.5" y="215.3" transform="rotate(-90 156.5 215.3)">PB2</text>
<text x="163.5" y="218" transform="rotate(-90 163.5 218)">PB10</text>
<text x="476.2" y="286">PB13</text>
<text x="448" y="300.1">PA0</text>
<text x="476.2" y="301.9">PB14</text>
<text x="280.6" y="314.5">NRST</text>
<text x="476.2" y="317.8">PB15</text>
<text x="478.4" y="333.2">PA8</text>
</g>
<g font-size="3.9" fill="#800">
<text x="420.9" y="382.1">TITLE:</text>
<text x="549.5" y="386.8">REV:</text>
<text x="457.8" y="396.3">Company:</text>
<text x="549.1" y="396.9">Sheet: 1/1</text>
<text x="457.8" y="404">Date:</text>
<text x="506.8" y="404.1">Drawn By: chen</text>
</g>
<g font-size="3.2" fill="#800">
<text x="41.6" y="6.9">1</text>
<text x="110.8" y="6.9">2</text>
<text x="179.9" y="6.9">3</text>
<text x="249.1" y="6.9">4</text>
<text x="318.2" y="6.9">5</text>
<text x="387.3" y="6.9">6</text>
<text x="456.5" y="6.9">7</text>
<text x="525.6" y="6.9">8</text>
<text x="4.1" y="42">A</text>
<text x="576.3" y="42">A</text>
<text x="4.1" y="111.2">B</text>
<text x="576.3" y="111.2">B</text>
<text x="4.1" y="180.3">C</text>
<text x="576.3" y="180.3">C</text>
<text x="4.1" y="249.4">D</text>
<text x="576.3" y="249.4">D</text>
<text x="4.1" y="318.6">E</text>
<text x="576.3" y="318.6">E</text>
<text x="41.6" y="408.7">1</text>
<text x="110.8" y="408.7">2</text>
<text x="179.9" y="408.7">3</text>
<text x="249.1" y="408.7">4</text>
<text x="318.2" y="408.7">5</text>
<text x="387.3" y="408.7">6</text>
<text x="456.5" y="408.7">7</text>
<text x="525.6" y="408.7">8</text>
</g>
<g font-size="3.2" fill="#000080">
<text x="350.7" y="23">20pF</text>
<text x="350.7" y="19.7">C4</text>
<text x="451.2" y="23">20pF</text>
<text x="451.2" y="19.8">C3</text>
<text x="443.4" y="40.3">32.768KHz</text>
<text x="321.4" y="47.1">1M</text>
<text x="321.4" y="43.9">R9</text>
<text x="345.4" y="47.1">8MHz</text>
<text x="345.6" y="43.9">X1</text>
<text x="444.3" y="43.9">X2</text>
<text x="350.7" y="51.5">C5</text>
<text x="451.2" y="51.5">C2</text>
<text x="350.7" y="54.7">20pF</text>
<text x="451.2" y="54.7">20pF</text>
<text x="68.5" y="68.6">U1</text>
<text x="60.8" y="73.9">STM32F411CEU6</text>
<text x="333.4" y="100.3">J1</text>
<text x="322.3" y="103.8">HDR-M-2.54_2x5</text>
<text x="334.8" y="161.8">J3</text>
<text x="460" y="160.3">J2</text>
<text x="334.8" y="165">MTP125-1212S1</text>
<text x="451.5" y="163.8">MTP125-1212S1</text>
<text x="170.8" y="193.8">C1</text>
<text x="170.4" y="200.8">4.7uF</text>
<text x="430.2" y="199.3">R3</text>
<text x="430.3" y="202.5">10K</text>
<text x="65.2" y="257.1">3.3uH</text>
<text x="65.2" y="253.9">L1</text>
<text x="31.7" y="279.9">10nF</text>
<text x="31.8" y="276.7">C6</text>
<text x="47.6" y="279.9">1uF</text>
<text x="47.6" y="276.7">C7</text>
<text x="88.2" y="279.9">10nF</text>
<text x="88.2" y="276.7">C9</text>
<text x="104.1" y="279.9">1uF</text>
<text x="104.1" y="276.7">C8</text>
<text x="119.9" y="279.9">10nF</text>
<text x="119.9" y="276.7">C11</text>
<text x="135.8" y="279.9">1uF</text>
<text x="135.8" y="276.7">C10</text>
<text x="153.5" y="279.9">10nF</text>
<text x="153.5" y="276.7">C13</text>
<text x="169.3" y="279.9">1uF</text>
<text x="169.3" y="276.7">C12</text>
<text x="507.7" y="281.9">470</text>
<text x="507.7" y="278.7">R4</text>
<text x="530.9" y="276.8">LED2</text>
<text x="322.8" y="293.5">RESET1</text>
<text x="411" y="293.5">WAKE_UP1</text>
<text x="530.9" y="292.6">LED3</text>
<text x="322.8" y="296.7">TSA063G43-250</text>
<text x="410.9" y="296.7">TSA063G43-250</text>
<text x="507.7" y="297.8">470</text>
<text x="507.7" y="294.6">R5</text>
<text x="307.3" y="304.6">10K</text>
<text x="307.3" y="301.4">R1</text>
<text x="507.7" y="310.5">R6</text>
<text x="530.9" y="308.5">LED4</text>
<text x="507.7" y="313.7">470</text>
<text x="327.7" y="323.1">C21</text>
<text x="327.7" y="326.4">100nF</text>
<text x="434.3" y="327.5">10K</text>
<text x="434.3" y="324.3">R8</text>
<text x="507.7" y="329.5">470</text>
<text x="507.7" y="326.4">R7</text>
<text x="530.9" y="324.4">LED5</text>
<text x="176.1" y="333.1">U2</text>
<text x="260.7" y="335.2">R10</text>
<text x="284" y="333.2">LED1</text>
<text x="95.1" y="338.5">F1</text>
<text x="176" y="336.2">AMS1117-3.3</text>
<text x="260.7" y="338.3">470</text>
<text x="25.7" y="352.7">USB1</text>
<text x="84.7" y="349.1">SMD1210P050TF</text>
<text x="25.7" y="355.8">U-F-M5DD-Y-1</text>
<text x="125.2" y="364.5">22uF</text>
<text x="125.2" y="361.4">C20</text>
<text x="141.1" y="364.5">1uF</text>
<text x="141.1" y="361.4">C19</text>
<text x="155.2" y="364.5">10nF</text>
<text x="155.2" y="361.4">C16</text>
<text x="204.6" y="364.5">10uF</text>
<text x="204.6" y="361.4">C18</text>
<text x="231.1" y="364.5">22uF</text>
<text x="231.1" y="361.4">C22</text>
<text x="250.5" y="364.5">100nF</text>
<text x="250.5" y="361.3">C17</text>
</g>
<g font-size="3.2" fill="#00f">
<text x="98.4" y="79.8" transform="rotate(-90 98.4 79.8)">49</text>
<text x="105.5" y="79.8" transform="rotate(-90 105.5 79.8)">48</text>
<text x="112.5" y="79.8" transform="rotate(-90 112.5 79.8)">47</text>
<text x="119.6" y="79.8" transform="rotate(-90 119.6 79.8)">46</text>
<text x="126.6" y="79.8" transform="rotate(-90 126.6 79.8)">45</text>
<text x="133.7" y="79.8" transform="rotate(-90 133.7 79.8)">44</text>
<text x="140.8" y="79.8" transform="rotate(-90 140.8 79.8)">43</text>
<text x="147.8" y="79.8" transform="rotate(-90 147.8 79.8)">42</text>
<text x="154.9" y="79.8" transform="rotate(-90 154.9 79.8)">41</text>
<text x="161.9" y="79.8" transform="rotate(-90 161.9 79.8)">40</text>
<text x="169" y="79.8" transform="rotate(-90 169 79.8)">39</text>
<text x="176" y="79.8" transform="rotate(-90 176 79.8)">38</text>
<text x="183.1" y="79.8" transform="rotate(-90 183.1 79.8)">37</text>
<text x="99.8" y="89.5" transform="rotate(-90 99.8 89.5)">GND</text>
<text x="106.9" y="89.3" transform="rotate(-90 106.9 89.3)">VDD</text>
<text x="113.9" y="88.7" transform="rotate(-90 113.9 88.7)">VSS</text>
<text x="121" y="88.3" transform="rotate(-90 121 88.3)">PB9</text>
<text x="128.1" y="88.3" transform="rotate(-90 128.1 88.3)">PB8</text>
<text x="142.2" y="88.3" transform="rotate(-90 142.2 88.3)">PB7</text>
<text x="149.2" y="88.3" transform="rotate(-90 149.2 88.3)">PB6</text>
<text x="156.3" y="88.3" transform="rotate(-90 156.3 88.3)">PB5</text>
<text x="163.3" y="88.3" transform="rotate(-90 163.3 88.3)">PB4</text>
<text x="170.4" y="88.3" transform="rotate(-90 170.4 88.3)">PB3</text>
<text x="84.4" y="91.8">1</text>
<text x="88.9" y="93.2">VBAT</text>
<text x="135.1" y="93.4" transform="rotate(-90 135.1 93.4)">BOOT0</text>
<text x="177.4" y="90.3" transform="rotate(-90 177.4 90.3)">PA15</text>
<text x="184.5" y="90.3" transform="rotate(-90 184.5 90.3)">PA14</text>
<text x="193.3" y="93.2">VDD</text>
<text x="202.8" y="91.8">36</text>
<text x="84.4" y="98.8">2</text>
<text x="88.9" y="100.2">PC13</text>
<text x="193.9" y="100.2">VSS</text>
<text x="202.8" y="98.8">35</text>
<text x="84.4" y="105.9">3</text>
<text x="88.9" y="107.3">PC14-OSC32-IN</text>
<text x="192.3" y="107.3">PA13</text>
<text x="202.8" y="105.9">34</text>
<text x="84.4" y="112.9">4</text>
<text x="202.8" y="112.9">33</text>
<text x="84.4" y="120">5</text>
<text x="88.9" y="114.3">PC15-OSC32-OUT</text>
<text x="192.3" y="114.3">PA12</text>
<text x="202.8" y="120">32</text>
<text x="88.9" y="121.4">PH0-OSC-IN</text>
<text x="192.3" y="121.4">PA11</text>
<text x="84.4" y="127">6</text>
<text x="88.9" y="128.4">PH1-OSC-OUT</text>
<text x="192.3" y="128.4">PA10</text>
<text x="202.8" y="127">31</text>
<text x="84.4" y="134.1">7</text>
<text x="88.9" y="135.5">NRST</text>
<text x="194.3" y="135.5">PA9</text>
<text x="202.8" y="134.1">30</text>
<text x="84.4" y="141.1">8</text>
<text x="88.9" y="142.6">VSSA/VREF-</text>
<text x="194.3" y="142.6">PA8</text>
<text x="202.8" y="141.1">29</text>
<text x="84.4" y="148.2">9</text>
<text x="88.9" y="149.6">VDDA/VREF+</text>
<text x="192.3" y="149.6">PB15</text>
<text x="202.8" y="148.2">28</text>
<text x="82.4" y="155.3">10</text>
<text x="202.8" y="155.3">27</text>
<text x="88.9" y="156.7">PA0</text>
<text x="192.3" y="156.7">PB14</text>
<text x="82.4" y="162.3">11</text>
<text x="88.9" y="163.7">PA1</text>
<text x="192.3" y="163.7">PB13</text>
<text x="202.8" y="162.3">26</text>
<text x="82.4" y="169.4">12</text>
<text x="88.9" y="170.8">PA2</text>
<text x="192.3" y="170.8">PB12</text>
<text x="202.8" y="169.4">25</text>
<text x="325.9" y="169.4">1</text>
<text x="325.9" y="172.9">3</text>
<text x="345.9" y="169.4">2</text>
<text x="345.9" y="172.9">4</text>
<text x="451.1" y="169.4">1</text>
<text x="451.1" y="172.9">3</text>
<text x="471.1" y="169.4">2</text>
<text x="471.1" y="172.9">4</text>
<text x="106.9" y="176.1" transform="rotate(-90 106.9 176.1)">PA3</text>
<text x="113.9" y="176.1" transform="rotate(-90 113.9 176.1)">PA4</text>
<text x="121" y="176.1" transform="rotate(-90 121 176.1)">PA5</text>
<text x="128.1" y="176.1" transform="rotate(-90 128.1 176.1)">PA6</text>
<text x="135.1" y="176.1" transform="rotate(-90 135.1 176.1)">PA7</text>
<text x="142.2" y="176.1" transform="rotate(-90 142.2 176.1)">PB0</text>
<text x="149.2" y="176.1" transform="rotate(-90 149.2 176.1)">PB1</text>
<text x="156.3" y="176.1" transform="rotate(-90 156.3 176.1)">PB2</text>
<text x="163.3" y="176.1" transform="rotate(-90 163.3 176.1)">PB10</text>
<text x="170.4" y="176.1" transform="rotate(-90 170.4 176.1)">VCAP1</text>
<text x="177.4" y="176.1" transform="rotate(-90 177.4 176.1)">VSS</text>
<text x="184.5" y="176.1" transform="rotate(-90 184.5 176.1)">VDD</text>
<text x="325.9" y="176.4">5</text>
<text x="325.9" y="180">7</text>
<text x="345.9" y="176.4">6</text>
<text x="345.9" y="180">8</text>
<text x="451.1" y="176.4">5</text>
<text x="451.1" y="180">7</text>
<text x="471.1" y="176.4">6</text>
<text x="471.1" y="180">8</text>
<text x="105.5" y="182.6" transform="rotate(-90 105.5 182.6)">13</text>
<text x="112.5" y="182.6" transform="rotate(-90 112.5 182.6)">14</text>
<text x="119.6" y="182.6" transform="rotate(-90 119.6 182.6)">15</text>
<text x="126.6" y="182.6" transform="rotate(-90 126.6 182.6)">16</text>
<text x="133.7" y="182.6" transform="rotate(-90 133.7 182.6)">17</text>
<text x="140.8" y="182.6" transform="rotate(-90 140.8 182.6)">18</text>
<text x="147.8" y="182.6" transform="rotate(-90 147.8 182.6)">19</text>
<text x="154.9" y="182.6" transform="rotate(-90 154.9 182.6)">20</text>
<text x="161.9" y="182.6" transform="rotate(-90 161.9 182.6)">21</text>
<text x="169" y="182.6" transform="rotate(-90 169 182.6)">22</text>
<text x="176" y="182.6" transform="rotate(-90 176 182.6)">23</text>
<text x="183.1" y="182.6" transform="rotate(-90 183.1 182.6)">24</text>
<text x="325.9" y="183.5">9</text>
<text x="345.9" y="183.5">10</text>
<text x="451.1" y="183.5">9</text>
<text x="471.1" y="183.5">10</text>
<text x="323.9" y="187">11</text>
<text x="323.9" y="190.5">13</text>
<text x="345.9" y="187">12</text>
<text x="345.9" y="190.5">14</text>
<text x="449.1" y="187">11</text>
<text x="449.1" y="190.5">13</text>
<text x="471.1" y="187">12</text>
<text x="471.1" y="190.5">14</text>
<text x="323.9" y="194.1">15</text>
<text x="323.9" y="197.6">17</text>
<text x="345.9" y="194.1">16</text>
<text x="345.9" y="197.6">18</text>
<text x="449.1" y="194.1">15</text>
<text x="449.1" y="197.6">17</text>
<text x="471.1" y="194.1">16</text>
<text x="471.1" y="197.6">18</text>
<text x="323.9" y="201.1">19</text>
<text x="345.9" y="201.1">20</text>
<text x="449.1" y="201.1">19</text>
<text x="471.1" y="201.1">20</text>
<text x="323.9" y="204.6">21</text>
<text x="323.9" y="208.2">23</text>
<text x="345.9" y="204.6">22</text>
<text x="345.9" y="208.2">24</text>
<text x="449.1" y="204.6">21</text>
<text x="449.1" y="208.2">23</text>
<text x="471.1" y="204.6">22</text>
<text x="471.1" y="208.2">24</text>
<text x="320.8" y="298.1">1</text>
<text x="329.8" y="298.1">2</text>
<text x="409" y="298.1">1</text>
<text x="418" y="298.1">2</text>
<text x="320.8" y="312.2">3</text>
<text x="329.8" y="312.2">4</text>
<text x="409" y="312.2">3</text>
<text x="418" y="312.2">4</text>
<text x="181.7" y="341.9">TAB</text>
<text x="190.5" y="340.5">4</text>
<text x="61.5" y="345.4">1</text>
<text x="87.9" y="344">1</text>
<text x="104.1" y="344">2</text>
<text x="163.8" y="344">3</text>
<text x="168.3" y="345.4">In</text>
<text x="179.2" y="347.2" transform="rotate(-90 179.2 347.2)">ADJ</text>
<text x="182.3" y="345.4">Out</text>
<text x="190.5" y="344">2</text>
<text x="61.5" y="348.9">2</text>
<text x="62.2" y="352.5">3</text>
<text x="177.8" y="351.7" transform="rotate(-90 177.8 351.7)">1</text>
<text x="61.1" y="356">4</text>
<text x="61.5" y="359.5">5</text>
</g>
<g font-size="3.2">
<text x="328.8" y="110.8">1</text>
<text x="339.5" y="110.8">2</text>
<text x="328.8" y="114.3">3</text>
<text x="328.8" y="117.9">5</text>
<text x="339.5" y="114.3">4</text>
<text x="339.5" y="117.9">6</text>
<text x="328.8" y="121.4">7</text>
<text x="328.8" y="124.9">9</text>
<text x="337.5" y="124.9">10</text>
<text x="339.5" y="121.4">8</text>
</g>
</svg>
